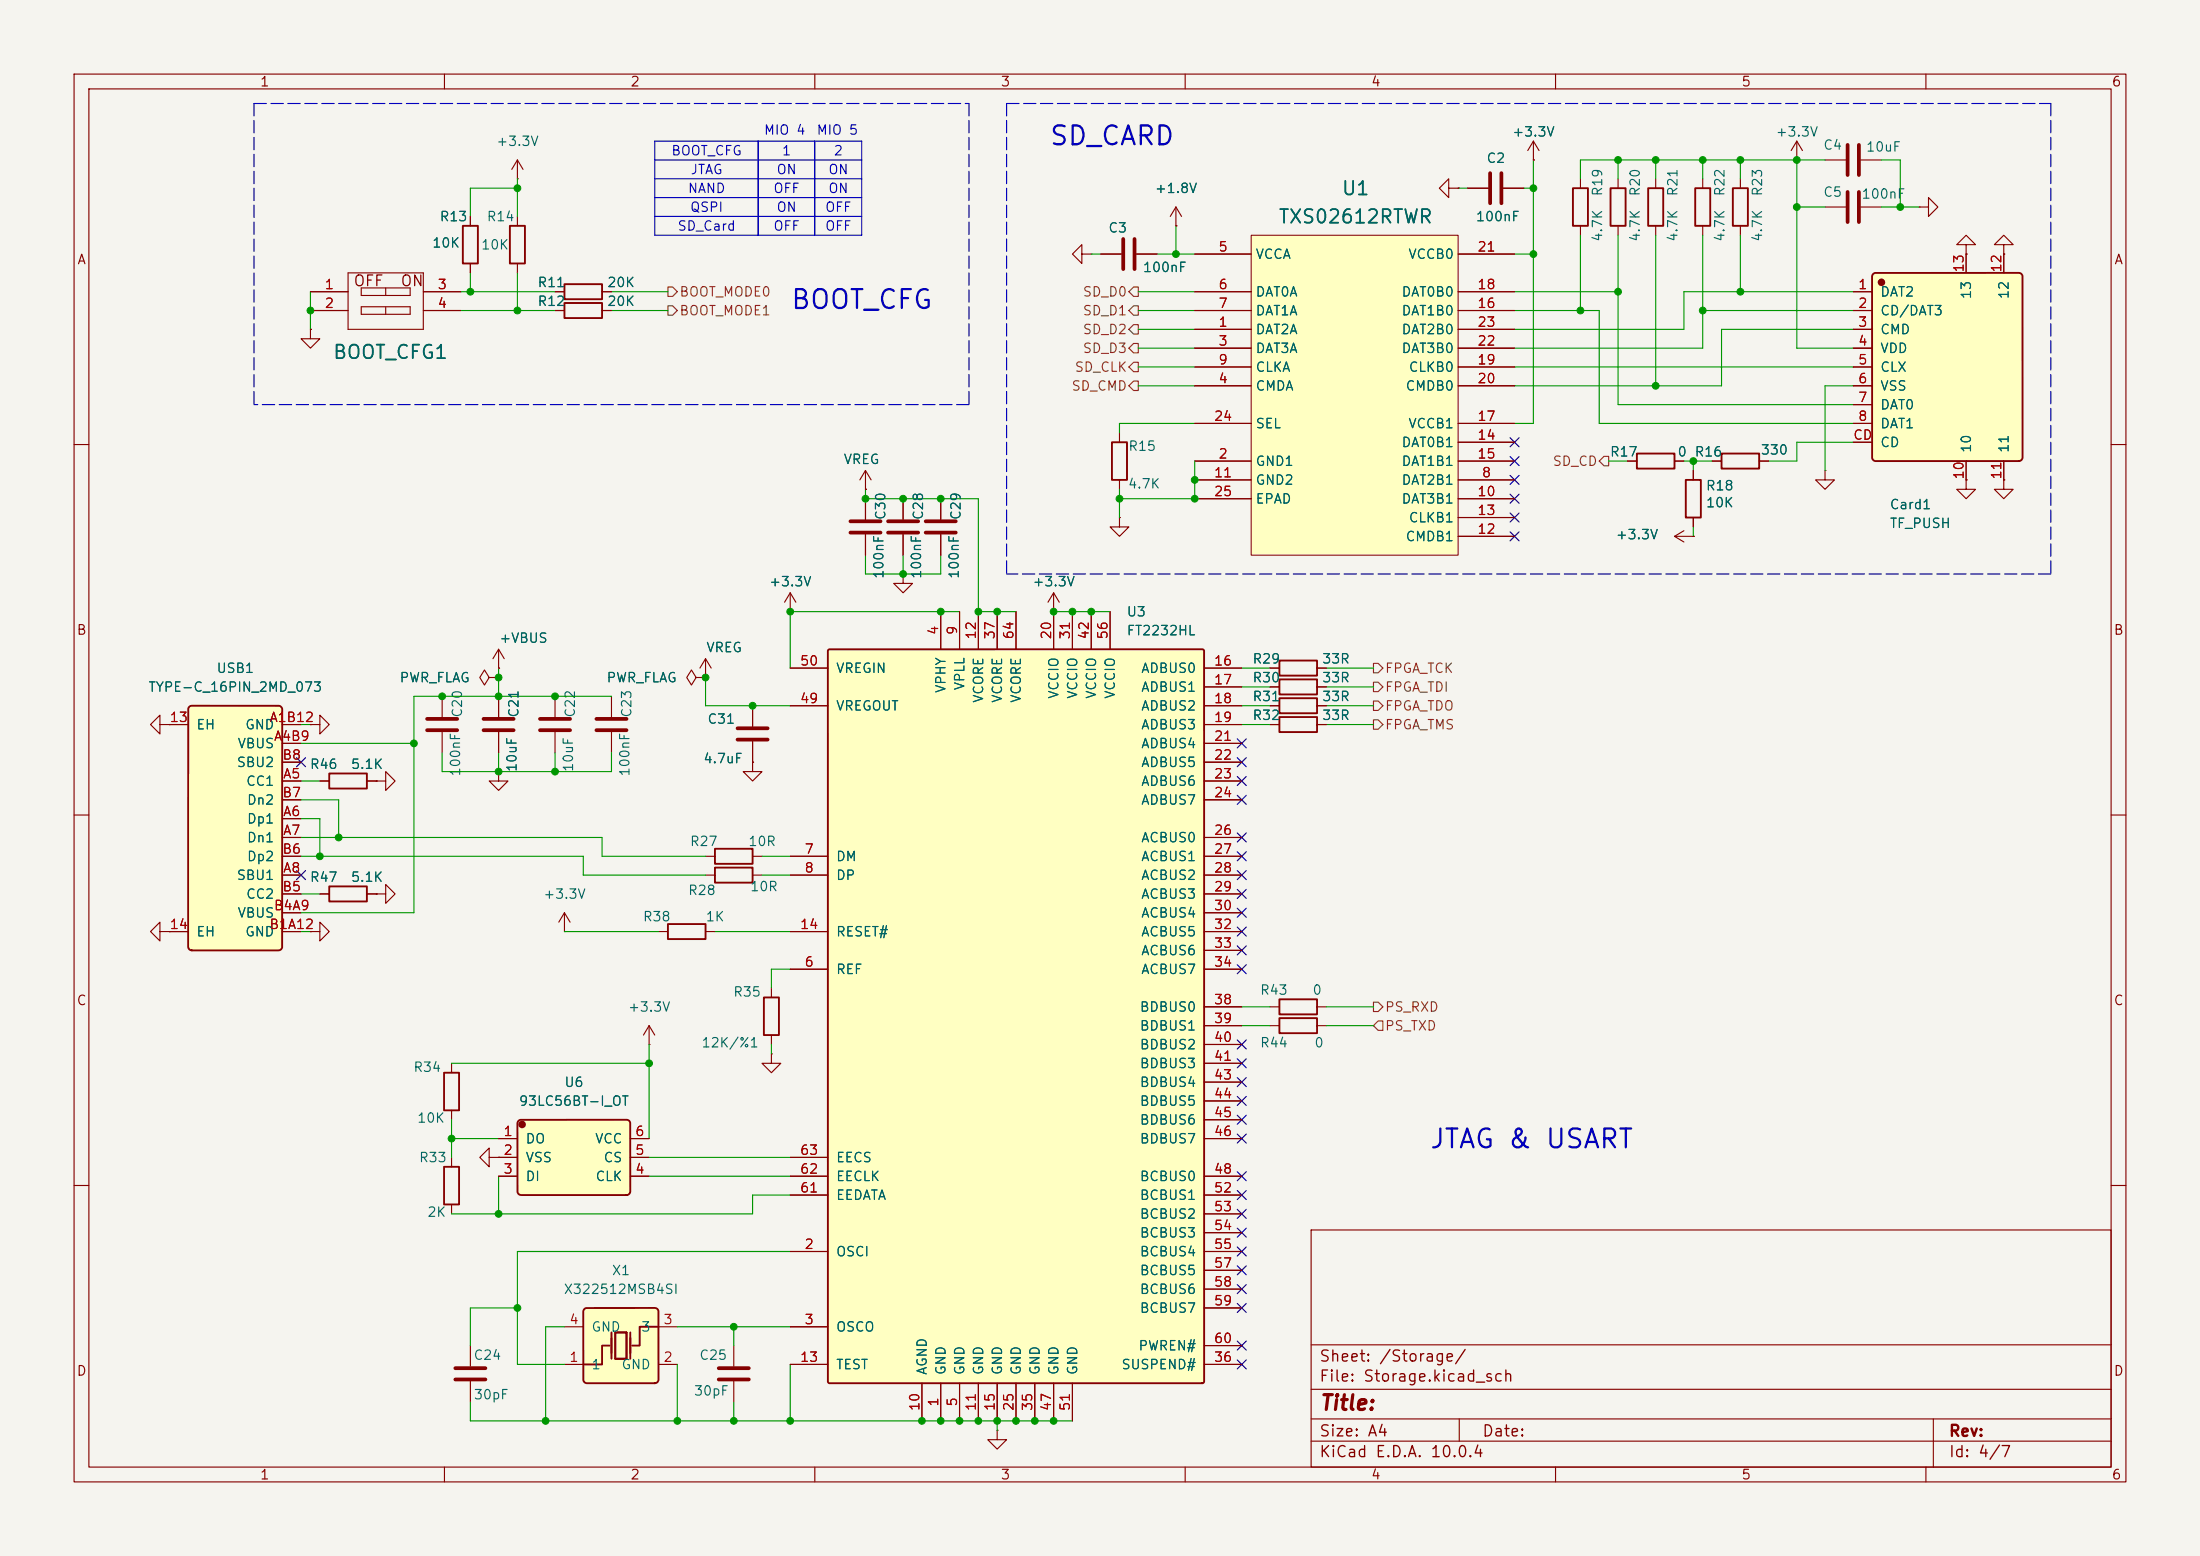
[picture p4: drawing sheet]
<svg xmlns="http://www.w3.org/2000/svg" width="297mm" height="210mm" viewBox="0 0 297 210" stroke-linecap="round" stroke-linejoin="round" font-family="sans-serif">
<path d="M0 0h297v210h-297z" fill="#f5f4ef" stroke="#f5f4ef" stroke-width=".14"/>
<g fill="none" stroke="#840000" stroke-width=".15">
<path d="M10 10h277v190h-277zM12 12h273v186h-273zM60 10v2M110 10v2M160 10v2M210 10v2M260 10v2M69.8 29.2v1.3M69.8 35.6v1.2M74.9 39.4h1.3M81.3 39.4h1.2M246.4 27.9h2.8"/>
<path d="M251.2 27.9h2.8M259.1 27.9h1.2v-1.2l1.3 1.2-1.3 1.3v-1.3M259.1 27.9h.1M74.9 41.9h1.3M81.3 41.9h1.2M10 60h2M116.8 66h.1M116.8 63.5v2.5M116.8 67.3v2.8M116.8 72.1v2.8M116.8 63.5l.8 1.3M116.8 63.5l-.7 1.3"/>
<path d="M121.9 77.5v1.2h1.3l-1.3 1.3-1.3-1.3h1.3M121.9 77.5h.1M121.9 67.3v2.8M121.9 72.1v2.8M127 67.3v2.8M127 72.1v2.8M151.1 69.9v1.2h1.3l-1.3 1.3-1.2-1.3h1.2M151.1 69.9h.1M285 60h2M41.9 97.8h1.3v-1.3l1.2 1.3-1.2 1.3v-1.3M41.9 97.8h.1M67.3 90.2h.1"/>
<path d="M67.3 87.6l.8 1.3M67.3 87.6l-.8 1.3M67.3 87.6v2.6M82.5 94v2.8M82.5 98.8v2.8M94 91.4l-.7-1-.6 1 .6 1.1 .7-1.1h1.2M95.2 91.4h.1M95.2 88.9l.8 1.3M95.2 88.9l-.7 1.3M95.2 88.9v2.5M106.7 82.6h.1M106.7 80l-.8 1.3"/>
<path d="M106.7 80l.7 1.3M106.7 80v2.6M142.2 82.6h.1M142.2 80l-.7 1.3M142.2 80l.8 1.3M142.2 80v2.6M10 110h2M43.2 105.4h1.2M49.5 105.4h1.3M50.8 105.4h1.3v-1.3l1.2 1.3-1.2 1.3v-1.3M50.8 105.4h.1M67.3 104.1v1.3h1.3l-1.3 1.3-1.3-1.3h1.3"/>
<path d="M67.3 104.1h.1M95.2 115.6h1.3M101.6 102.9v1.2h1.3l-1.3 1.3-1.3-1.3h1.3M101.6 102.9h.1M101.6 115.6h1.3M285 110h2M41.9 125.7h1.3v-1.2l1.2 1.2-1.2 1.3v-1.3M41.9 125.7h.1M43.2 120.7h1.2M49.5 120.7h1.3M50.8 120.7h1.3v-1.3l1.2 1.3-1.2 1.2v-1.2M50.8 120.7h.1"/>
<path d="M10 160h2M177 166h108v32h-108zM285 160h2M60 198v2M110 198v2M160 198v2M177 194.5h108M177 191.5h108M177 187.5h108M177 181.5h108M197 191.5v3M210 198v2"/>
<path d="M260 198v2M261 191.5v6.5"/>
</g>
<path d="M68.8 30.5h2.1v5.1h-2.1zM76.2 38.4h5.1v2h-5.1zM76.2 40.9h5.1v2h-5.1zM44.4 119.6h5.1v2.1h-5.1zM44.4 104.4h5.1v2h-5.1zM96.5 114.6h5.1v2h-5.1z" fill="none" stroke="#840000" stroke-width=".25"/>
<path d="M249.4 25.9v4.1M251 25.9v4.1M114.8 70.4h4.1M114.8 71.9h4.1M119.9 70.4h4.1M119.9 71.9h4.1M125 70.4h4M125 71.9h4M80.5 97h4.1M80.5 98.6h4.1" fill="none" stroke="#840000" stroke-width=".51"/>
<path d="M111.8 87.7l.2-.1h50.3l.2 .2 .1 98.6-.2 .3h-50.4l-.2-.2v-98.6z" fill="#ffffc2"/>
<path d="M111.8 87.7l.2-.1h50.3l.2 .2 .1 98.6-.2 .3h-50.4l-.2-.2v-98.6zM172.7 96.8h5.1v2h-5.1zM172.7 91.7h5.1v2h-5.1zM172.7 94.2h5.1v2.1h-5.1zM172.7 89.2h5.1v2h-5.1zM59.9 144.8h2.1v5.1h-2.1z" fill="none" stroke="#840000" stroke-width=".25"/>
<g fill="none" stroke="#840000" stroke-width=".15">
<path d="M195.6 25.4v-1.3l-1.3 1.3 1.3 1.3v-1.3h1.2M196.8 25.4h.1M246.4 21.6h2.8M251.2 21.6h2.8M265.4 33h1.3l-1.3-1.2-1.2 1.2h1.2v1.3M265.4 34.3h.1M270.5 33h1.3l-1.3-1.2-1.3 1.2h1.3v1.3M270.5 34.3h.1M265.4 64.8v1.2h1.3l-1.3 1.3-1.2-1.3h1.2M265.4 64.8h.1M270.5 64.8v1.2h1.3l-1.3 1.3-1.3-1.3h1.3M270.5 64.8h.1"/>
<path d="M21.6 97.8v-1.3l-1.3 1.3 1.3 1.3v-1.3h1.3M22.9 97.8h.1M59.7 94v2.8M59.7 98.8v2.8M66 91.4l-.6-1-.6 1 .6 1.1 .6-1.1h1.3M67.3 91.4h.1M106.7 90.2h5.1M106.7 95.3h5.1M127 82.6v5M129.5 82.6v5M132.1 82.6v5M134.6 82.6v5"/>
<path d="M137.2 82.6v5M142.2 82.6v5M144.8 82.6v5M147.3 82.6v5M149.9 82.6v5M162.6 90.2h5M162.6 92.7h5M162.6 95.3h5M162.6 97.8h5M171.4 90.2h1.3M171.4 92.7h1.3M171.4 95.3h1.3"/>
<path d="M171.4 97.8h1.3M177.8 90.2h1.3M177.8 92.7h1.3M177.8 95.3h1.3M177.8 97.8h1.3M106.7 115.6h5.1M106.7 118.1h5.1M162.6 100.3h5M162.6 102.9h5M162.6 105.4h5M162.6 108h5M162.6 113h5"/>
<path d="M162.6 115.6h5M162.6 118.1h5M76.2 125.7h.1M76.2 123.2l-.8 1.3M76.2 123.2l.8 1.3M76.2 123.2v2.5M106.7 125.7h5.1M106.7 130.8h5.1M162.6 120.7h5M162.6 123.2h5M162.6 125.7h5M162.6 128.3h5"/>
<path d="M162.6 130.8h5M162.6 135.9h5M162.6 138.4h5M61 143.5v1.3M61 149.9v1.2M106.7 158.8h5.1M106.7 156.2h5.1M162.6 141h5M162.6 143.5h5M162.6 146.1h5M162.6 148.6h5M162.6 151.1h5"/>
<path d="M162.6 153.7h5M162.6 158.8h5M106.7 179.1h5.1M106.7 161.3h5.1M106.7 168.9h5.1M162.6 161.3h5M162.6 163.8h5M162.6 166.4h5M162.6 168.9h5M162.6 171.5h5M162.6 174h5M162.6 176.5h5"/>
<path d="M99.1 181.6v2.8M99.1 186.4v2.8M106.7 184.2h5.1M124.5 186.7v5.1M127 186.7v5.1M129.5 186.7v5.1M132.1 186.7v5.1M134.6 193v1.3h1.3l-1.3 1.3-1.3-1.3h1.3M134.6 193h.1M134.6 186.7v5.1M137.2 186.7v5.1M139.7 186.7v5.1"/>
<path d="M142.2 186.7v5.1M144.8 186.7v5.1M162.6 184.2h5M162.6 181.6h5"/>
</g>
<path d="M249.4 19.6v4M251 19.6v4M57.7 97h4M57.7 98.6h4M97 186.2h4.1M97 184.7h4.1" fill="none" stroke="#840000" stroke-width=".51"/>
<path d="M25.5 95.4l.4-.1h11.8l.3 .1 .1 .4v32.2l-.2 .2-.3 .1h-11.7a.51 .51 0 0 1-.5-.5v-32.1z" fill="#ffffc2"/>
<path d="M25.5 95.4l.4-.1h11.8l.3 .1 .1 .4v32.2l-.2 .2-.3 .1h-11.7a.51 .51 0 0 1-.5-.5v-32.1zM59.9 157.5h2.1v5.1h-2.1z" fill="none" stroke="#840000" stroke-width=".25"/>
<g fill="none" stroke="#840000" stroke-width=".15">
<path d="M22.9 97.8h2.5M38.1 97.8h2.5M38.1 100.3h2.5M38.1 105.4h2.5M38.1 110.5h2.5M38.1 113h2.5M38.1 118.1h2.5M38.1 115.6h2.5M38.1 108h2.5M38.1 102.9h2.5M21.6 125.7v-1.2l-1.3 1.2 1.3 1.3v-1.3h1.3M22.9 125.7h.1"/>
<path d="M22.9 125.7h2.5M38.1 125.7h2.5M38.1 123.2h2.5M38.1 120.7h2.5M61 156.2v1.3M66 156.2v-1.3l-1.2 1.3 1.2 1.3v-1.3h1.3M67.3 156.2h.1M61 162.6v1.2M63.5 181.6v2.8M63.5 186.4v2.8"/>
</g>
<path d="M61.5 186.2h4M61.5 184.7h4" fill="none" stroke="#840000" stroke-width=".51"/>
<path d="M78.9 176.7l.2-.2h9.3l.4 .2 .1 .2v9.3a.51 .51 0 0 1-.5 .5h-9.2l-.3-.2-.2-.2v-9.3z" fill="#ffffc2"/>
<path d="M78.9 176.7l.2-.2h9.3l.4 .2 .1 .2v9.3a.51 .51 0 0 1-.5 .5h-9.2l-.3-.2-.2-.2v-9.3zM82.5 179.8v3.6M83.1 179.8h1.5v3.6h-1.5zM85.1 179.8v3.6M88.9 179.1h-2.5v2.5h-1.1M82.3 181.6h-1v2.6h-2.6" fill="none" stroke="#840000" stroke-width=".25"/>
<path d="M207 19.1l-.8 1.2M207 19.1l.8 1.2M207 19.1v2.5M207 21.6h.1M67.3 94v2.8M67.3 98.8v2.8M74.9 94v2.8M74.9 98.8v2.8M76.2 179.1h2.5M88.9 179.1h2.5M76.2 184.2h2.5M88.9 184.2h2.5" fill="none" stroke="#840000" stroke-width=".15"/>
<path d="M65.3 97h4M65.3 98.6h4M72.9 97h4.1M72.9 98.6h4.1" fill="none" stroke="#840000" stroke-width=".51"/>
<path d="M70 151.3l.3-.2h14.3l.3 .1 .2 .3v9.3a.51 .51 0 0 1-.5 .5h-14.2l-.3-.1-.2-.3-.1-9.3z" fill="#ffffc2"/>
<circle cx="70.5" cy="151.8" r=".38" fill="#840000" stroke="#840000" stroke-width=".25"/>
<g fill="none" stroke="#840000" stroke-width=".25">
<path d="M62.5 30.5h2v5.1h-2zM212.3 25.4h2.1v5.1h-2.1zM217.4 25.4h2.1v5.1h-2.1zM222.5 25.4h2v5.1h-2zM228.9 25.4h2v5.1h-2zM233.9 25.4h2.1v5.1h-2.1zM150.1 59.7h2v5.1h-2zM221 61.2h5.1v2h-5.1zM232.4 61.2h5.1v2h-5.1zM96.5 117.1h5.1v2h-5.1zM90.2 124.7h5v2h-5zM103.1 134.6h2.1v5.1h-2.1z"/>
<path d="M70 151.3l.3-.2h14.3l.3 .1 .2 .3v9.3a.51 .51 0 0 1-.5 .5h-14.2l-.3-.1-.2-.3-.1-9.3z"/>
</g>
<g fill="none" stroke="#840000" stroke-width=".15">
<path d="M41.9 39.4h5.1M47 36.8h10.1v7.7h-10.1zM48.8 38.9h6.6v1h-6.6zM52.1 38.9v1M57.1 39.4h5.1M63.5 29.2v1.3M63.5 35.6v1.2M69.8 24.1h.1M69.8 21.6l-.7 1.3M69.8 21.6l.8 1.3M69.8 21.6v2.5M198.1 25.4h2.8"/>
<path d="M202.9 25.4h2.8M213.4 24.1v1.3M213.4 30.5v1.3M218.4 24.1v1.3M218.4 30.5v1.3M223.5 24.1v1.3M223.5 30.5v1.3M229.9 24.1v1.3M229.9 30.5v1.3M234.9 24.1v1.3M234.9 30.5v1.3M41.9 44.5v1.2h1.3l-1.3 1.3-1.3-1.3h1.3"/>
<path d="M41.9 44.5h.1M41.9 41.9h5.1M48.8 41.4h6.6v1h-6.6zM52.1 41.4v1M57.1 41.9h5.1M151.1 58.4v1.3M151.1 64.8v1.2M219.7 62.2h1.3M226.1 62.2h1.2M231.1 62.2h1.3M237.5 62.2h1.3M101.6 95.3v2.7"/>
<path d="M95.2 118.1h1.3M101.6 100.1v2.8M101.6 118.1h1.3M87.6 138.4l-.7 1.3M87.6 138.4l.8 1.3M87.6 138.4v2.6M88.9 125.7h1.3M95.2 125.7h1.3M104.1 133.4v1.2M104.1 139.7v1.3M67.3 153.7h2.5M67.3 156.2h2.5"/>
<path d="M67.3 158.8h2.5M85.1 153.7h2.5M85.1 156.2h2.5M85.1 158.8h2.5M87.6 141h.1M104.1 142.2v1.3h1.3l-1.3 1.3-1.2-1.3h1.2M104.1 142.2h.1"/>
</g>
<path d="M201.2 23.4v4M202.7 23.4v4M99.6 98.3h4M99.6 99.8h4" fill="none" stroke="#840000" stroke-width=".51"/>
<path d="M168.9 31.8h27.9v43.1h-27.9z" fill="#ffffc2"/>
<path d="M168.9 31.8h27.9v43.1h-27.9z" fill="none" stroke="#800000" stroke-width=".14"/>
<g fill="none" stroke="#840000" stroke-width=".15">
<path d="M242.6 19.1l-.8 1.2M242.6 19.1l.7 1.2M242.6 19.1v2.5M146 34.3v-1.3l-1.2 1.3 1.2 1.3v-1.3h1.3M147.3 34.3h.1M148.6 34.3h2.8M153.4 34.3h2.8M158.7 30.5h.1M158.7 27.9l-.7 1.3M158.7 27.9l.8 1.3M158.7 27.9v2.6M161.3 34.3h7.6"/>
<path d="M161.3 39.4h7.6M196.8 34.3h7.7M196.8 39.4h7.7M242.6 21.6h.1M161.3 44.5h7.6M161.3 47h7.6M161.3 52.1h7.6M161.3 41.9h7.6M161.3 49.5h7.6M161.3 57.2h7.6M196.8 44.5h7.7M196.8 47h7.7"/>
<path d="M196.8 52.1h7.7M196.8 41.9h7.7M196.8 49.5h7.7M196.8 59.7h7.7M196.8 57.2h7.7M161.3 62.2h7.6M161.3 64.8h7.6M161.3 67.3h7.6M196.8 62.2h7.7M196.8 64.8h7.7M196.8 67.3h7.7M196.8 72.4h7.7"/>
<path d="M196.8 69.9h7.7M226.1 72.4h2.5M226.1 72.4l1.2 .8M227.3 71.6l-1.2 .8M228.6 72.4h.1M228.6 63.5v1.3M228.6 69.9v1.2M246.4 63.5v1.3h1.2l-1.2 1.2-1.3-1.2h1.3M246.4 63.5h.1M171.4 138.4h1.3M171.4 135.9h1.3M177.8 138.4h1.3"/>
<path d="M177.8 135.9h1.3"/>
</g>
<path d="M227.6 64.8h2v5.1h-2zM172.7 137.4h5.1v2h-5.1zM172.7 134.9h5.1v2h-5.1z" fill="none" stroke="#840000" stroke-width=".25"/>
<path d="M151.6 32.3v4M153.2 32.3v4" fill="none" stroke="#840000" stroke-width=".51"/>
<path d="M252.9 37l.2-.2h19.4l.5 .3v.1v24.5a.51 .51 0 0 1-.5 .5h-19.3l-.4-.2-.1-.2v-24.5z" fill="#ffffc2"/>
<circle cx="254" cy="38.1" r=".38" fill="#840000" stroke="#840000" stroke-width=".25"/>
<path d="M252.9 37l.2-.2h19.4l.5 .3v.1v24.5a.51 .51 0 0 1-.5 .5h-19.3l-.4-.2-.1-.2v-24.5z" fill="none" stroke="#840000" stroke-width=".25"/>
<g fill="none" stroke="#840000" stroke-width=".15">
<path d="M41.9 39.4h5.1M57.1 39.4h5.1M63.5 29.2v1.3M63.5 35.6v1.2M74.9 39.4h1.3M81.3 39.4h1.2M148.6 34.3h2.8M153.4 34.3h2.8M158.7 30.5h.1M161.3 39.4h7.6M161.3 34.3h7.6M196.8 25.4h.1"/>
<path d="M196.8 39.4h7.7M196.8 34.3h7.7M198.1 25.4h2.8M202.9 25.4h2.8M207 21.6h.1M250.2 39.4h2.5M265.4 34.3h.1M265.4 34.3v2.5M270.5 34.3h.1M270.5 34.3v2.5M41.9 44.5h.1M41.9 41.9h5.1"/>
<path d="M57.1 41.9h5.1M74.9 41.9h1.3M81.3 41.9h1.2M161.3 41.9h7.6M161.3 44.5h7.6M161.3 47h7.6M161.3 49.5h7.6M161.3 52.1h7.6M161.3 57.2h7.6M196.8 41.9h7.7M196.8 44.5h7.7M196.8 47h7.7"/>
<path d="M196.8 49.5h7.7M196.8 52.1h7.7M196.8 57.2h7.7M196.8 59.7h7.7M250.2 41.9h2.5M250.2 44.5h2.5M250.2 47h2.5M250.2 49.5h2.5M250.2 52.1h2.5M250.2 54.6h2.5M250.2 57.2h2.5M250.2 59.7h2.5"/>
<path d="M116.8 66h.1M116.8 67.3v2.8M116.8 72.1v2.8M121.9 77.5h.1M121.9 67.3v2.8M121.9 72.1v2.8M127 67.3v2.8M127 72.1v2.8M161.3 62.2h7.6M161.3 64.8h7.6M161.3 67.3h7.6M196.8 62.2h7.7"/>
<path d="M196.8 64.8h7.7M196.8 67.3h7.7M196.8 72.4h7.7M196.8 69.9h7.7M219.7 62.2h1.3M226.1 62.2h1.2M228.6 72.4h.1M228.6 63.5v1.3M228.6 69.9v1.2M231.1 62.2h1.3M237.5 62.2h1.3M265.4 64.8h.1"/>
<path d="M265.4 62.2v2.6M270.5 64.8h.1M270.5 62.2v2.6M22.9 97.8h.1M22.9 97.8h2.5M38.1 97.8h2.5M41.9 97.8h.1M67.3 90.2h.1M67.3 91.4h.1M67.3 94v2.8M67.3 98.8v2.8M95.2 91.4h.1"/>
<path d="M101.6 95.3v2.7M106.7 82.6h.1M106.7 90.2h5.1M106.7 95.3h5.1M127 82.6v5M129.5 82.6v5M132.1 82.6v5M134.6 82.6v5M137.2 82.6v5M142.2 82.6h.1M142.2 82.6v5M144.8 82.6v5"/>
<path d="M147.3 82.6v5M149.9 82.6v5M162.6 90.2h5M162.6 92.7h5M162.6 95.3h5M162.6 97.8h5M171.4 90.2h1.3M171.4 92.7h1.3M171.4 95.3h1.3M171.4 97.8h1.3M177.8 90.2h1.3M177.8 92.7h1.3"/>
<path d="M177.8 95.3h1.3M177.8 97.8h1.3M38.1 100.3h2.5M38.1 102.9h2.5M38.1 105.4h2.5M38.1 108h2.5M38.1 113h2.5M38.1 115.6h2.5M38.1 118.1h2.5M38.1 110.5h2.5M43.2 105.4h1.2M49.5 105.4h1.3"/>
<path d="M50.8 105.4h.1M67.3 104.1h.1M101.6 102.9h.1M101.6 100.1v2.8M106.7 115.6h5.1M106.7 118.1h5.1M162.6 100.3h5M162.6 102.9h5M162.6 105.4h5M162.6 108h5M162.6 113h5M162.6 115.6h5"/>
<path d="M162.6 118.1h5M22.9 125.7h.1M22.9 125.7h2.5M38.1 120.7h2.5M38.1 123.2h2.5M38.1 125.7h2.5M41.9 125.7h.1M43.2 120.7h1.2M49.5 120.7h1.3M50.8 120.7h.1M106.7 125.7h5.1M106.7 130.8h5.1"/>
<path d="M162.6 120.7h5M162.6 123.2h5M162.6 125.7h5M162.6 128.3h5M162.6 130.8h5M162.6 135.9h5M162.6 138.4h5M67.3 156.2h.1M67.3 153.7h2.5M67.3 158.8h2.5M67.3 156.2h2.5M85.1 153.7h2.5"/>
<path d="M85.1 158.8h2.5M85.1 156.2h2.5M106.7 158.8h5.1M106.7 156.2h5.1M162.6 141h5M162.6 143.5h5M162.6 146.1h5M162.6 148.6h5M162.6 151.1h5M162.6 153.7h5M162.6 158.8h5M106.7 179.1h5.1"/>
<path d="M106.7 161.3h5.1M106.7 168.9h5.1M162.6 161.3h5M162.6 163.8h5M162.6 166.4h5M162.6 168.9h5M162.6 171.5h5M162.6 174h5M162.6 176.5h5M106.7 184.2h5.1M124.5 186.7v5.1M127 186.7v5.1"/>
<path d="M129.5 186.7v5.1M132.1 186.7v5.1M134.6 186.7v5.1M137.2 186.7v5.1M139.7 186.7v5.1M142.2 186.7v5.1M144.8 186.7v5.1M162.6 184.2h5M162.6 181.6h5"/>
</g>
<g fill="none" stroke="#725600" stroke-width=".15">
<path d="M90.2 38.7h.6l.6 .7-.6 .6h-.6zM153 38.7h.7v1.3h-.7l-.6-.6zM90.2 41.3h.6l.6 .6-.6 .6h-.6zM153 51.4h.7v1.3h-.7l-.6-.6zM153 43.8h.7v1.3h-.7l-.6-.6zM153 41.3h.7v1.2h-.7l-.6-.6zM153 48.9h.7v1.3h-.7l-.6-.7zM153 46.4h.7v1.2h-.7l-.6-.6zM215.9 62.2l.6-.6h.7v1.3h-.7zM185.4 94.6h.7l.6 .7-.6 .6h-.7zM185.4 97.2h.7l.6 .6-.6 .6h-.7zM185.4 92.1h.7l.6 .6-.6 .6h-.7z"/>
<path d="M185.4 89.5h.7l.6 .7-.6 .6h-.7zM185.4 135.3h.7l.6 .6-.6 .6h-.7zM186.1 137.8h.6v1.3h-.6l-.7-.7z"/>
</g>
<path d="M88.4 19.1h27.9v12.7h-27.9zM102.4 19.1v12.7M110 19.1v12.7M88.4 21.6h27.9M88.4 24.1h27.9M88.4 26.7h27.9M88.4 29.2h27.9" fill="none" stroke="#0000c2" stroke-width=".15"/>
<path d="M34.3 14v40.6M34.3 14h96.5M130.8 14v40.6M135.9 14v63.5M135.9 14h141M276.9 14v63.5M130.8 54.6h-96.5M276.9 77.5h-141" fill="none" stroke="#0000c2" stroke-width=".15" stroke-dasharray="1.7 .6"/>
<g fill="none" stroke="#009600" stroke-width=".15">
<path d="M41.9 39.4v5.1M62.2 39.4h12.7M63.5 36.8v2.6M69.8 25.4h-6.3v3.8M69.8 24.1v5.1M69.8 36.8v5.1M82.5 39.4h7.7M147.3 34.3h1.3M153.7 39.4h7.6M156.2 34.3h5.1M158.7 30.5v3.8M196.8 25.4h1.3"/>
<path d="M204.5 34.3h2.5M204.5 39.4h13.9M205.7 25.4h1.3M207 21.6v35.6h-2.5M213.4 31.8v10.1M218.4 31.8v22.8h31.8M218.4 21.6v2.5M223.5 21.6v2.5M223.5 31.8v20.3M229.9 31.8v15.2h-25.4M229.9 21.6v2.5M234.9 21.6v2.5"/>
<path d="M234.9 31.8v7.6M242.6 21.6v25.4h7.6M242.6 27.9h3.8M246.4 21.6h-33v2.5M250.2 39.4h-22.9v5.1h-22.8M254 21.6h2.5v6.3M254 27.9h5.1M62.2 41.9h12.7M82.5 41.9h7.7M153.7 47h7.6M153.7 44.5h7.6M153.7 49.5h7.6"/>
<path d="M153.7 41.9h7.6M153.7 52.1h7.6M161.3 57.2h-10.2v1.2M204.5 41.9h11.4v15.3h34.3M204.5 49.5h45.7M229.9 41.9h20.3M250.2 44.5h-17.8v7.6h-27.9M250.2 52.1h-3.8v11.4M250.2 59.7h-7.6v2.5h-3.8M116.8 66v1.3h15.3v15.3h5.1M116.8 74.9v2.6h10.2v-2.6M121.9 74.9v2.6"/>
<path d="M151.1 66v3.9M161.3 62.2v5.1h-10.2M217.2 62.2h2.5M227.3 62.2h3.8M228.6 62.2v1.3M228.6 71.1v1.3M40.6 97.8h1.3M67.3 90.2v3.8M82.5 94h-26.6v29.2h-15.3M95.2 91.4v3.9h11.5M129.5 82.6h-22.8v7.6M142.2 82.6h7.7"/>
<path d="M167.6 97.8h3.8M167.6 95.3h3.8M167.6 90.2h3.8M167.6 92.7h3.8M179.1 97.8h6.3M179.1 95.3h6.3M179.1 90.2h6.3M179.1 92.7h6.3M40.6 113h40.7v2.6h13.9M40.6 115.6h38.1v2.5h16.5M40.6 108h5.1v5M40.6 100.3h15.3"/>
<path d="M40.6 105.4h2.6M40.6 110.5h2.6v5.1M59.7 101.6v2.5h22.8v-2.5M67.3 101.6v2.5M74.9 101.6v2.5M102.9 115.6h3.8M102.9 118.1h3.8M40.6 120.7h2.6M40.6 125.7h1.3M76.2 125.7h12.7M96.5 125.7h10.2M106.7 130.8h-2.6v2.6"/>
<path d="M167.6 138.4h3.8M167.6 135.9h3.8M179.1 138.4h6.3M179.1 135.9h6.3M61 153.7h6.3M61 151.1v5.1M61 143.5h26.6M67.3 158.8v5M87.6 141v12.7M87.6 156.2h19.1M87.6 158.8h19.1M104.1 141v1.2"/>
<path d="M69.8 176.5h-6.3v5.1M76.2 179.1h-2.5v12.7M91.4 179.1h15.3M99.1 179.1v2.5M106.7 168.9h-36.9v15.3h6.4M106.7 161.3h-5.1v2.5h-40.6M63.5 189.2v2.6h81.3M91.4 184.2v7.6M99.1 189.2v2.6M106.7 184.2v7.6M134.6 191.8v1.2"/>
</g>
<g fill="none" stroke="#000084" stroke-width=".15">
<path d="M203.9 59.1l1.2 1.2M205.1 59.1l-1.2 1.2M203.9 61.6l1.2 1.2M203.9 64.2l1.2 1.2M203.9 66.7l1.2 1.2M203.9 71.8l1.2 1.2M203.9 69.2l1.2 1.3M205.1 61.6l-1.2 1.2M205.1 64.2l-1.2 1.2M205.1 66.7l-1.2 1.2M205.1 71.8l-1.2 1.2M205.1 69.2l-1.2 1.3"/>
<path d="M167 99.7l1.2 1.2M168.2 99.7l-1.2 1.2M40 102.3l1.2 1.2M40 117.5l1.2 1.2M41.2 102.3l-1.2 1.2M41.2 117.5l-1.2 1.2M167 117.5l1.2 1.2M167 115l1.2 1.2M167 107.3l1.2 1.3M167 104.8l1.2 1.2M167 112.4l1.2 1.2M167 102.3l1.2 1.2"/>
<path d="M168.2 117.5l-1.2 1.2M168.2 115l-1.2 1.2M168.2 107.3l-1.2 1.3M168.2 104.8l-1.2 1.2M168.2 112.4l-1.2 1.2M168.2 102.3l-1.2 1.2M167 120l1.2 1.3M167 130.2l1.2 1.2M167 125.1l1.2 1.2M167 122.6l1.2 1.2M167 127.7l1.2 1.2M168.2 120l-1.2 1.3"/>
<path d="M168.2 130.2l-1.2 1.2M168.2 125.1l-1.2 1.2M168.2 122.6l-1.2 1.2M168.2 127.7l-1.2 1.2M167 150.5l1.2 1.2M167 145.4l1.2 1.3M167 148l1.2 1.2M167 140.4l1.2 1.2M167 142.9l1.2 1.2M167 158.1l1.2 1.3M167 153.1l1.2 1.2M168.2 150.5l-1.2 1.2"/>
<path d="M168.2 145.4l-1.2 1.3M168.2 148l-1.2 1.2M168.2 140.4l-1.2 1.2M168.2 142.9l-1.2 1.2M168.2 158.1l-1.2 1.3M168.2 153.1l-1.2 1.2M167 175.9l1.2 1.2M167 173.4l1.2 1.2M167 168.3l1.2 1.2M167 170.8l1.2 1.3M167 163.2l1.2 1.2M167 160.7l1.2 1.2"/>
<path d="M167 165.8l1.2 1.2M168.2 175.9l-1.2 1.2M168.2 173.4l-1.2 1.2M168.2 168.3l-1.2 1.2M168.2 170.8l-1.2 1.3M168.2 163.2l-1.2 1.2M168.2 160.7l-1.2 1.2M168.2 165.8l-1.2 1.2M167 183.5l1.2 1.3M167 181l1.2 1.2M168.2 183.5l-1.2 1.3M168.2 181l-1.2 1.2"/>
</g>
<g fill="#009600" stroke="#009600" stroke-width=".14">
<circle cx="106.7" cy="82.6" r=".46"/>
<circle cx="95.2" cy="91.4" r=".46"/>
<circle cx="67.3" cy="91.4" r=".46"/>
<circle cx="67.3" cy="94" r=".46"/>
<circle cx="74.9" cy="94" r=".46"/>
<circle cx="121.9" cy="67.3" r=".46"/>
<circle cx="116.8" cy="67.3" r=".46"/>
<circle cx="121.9" cy="77.5" r=".46"/>
<circle cx="127" cy="191.8" r=".46"/>
<circle cx="129.5" cy="191.8" r=".46"/>
<circle cx="124.5" cy="191.8" r=".46"/>
<circle cx="137.2" cy="191.8" r=".46"/>
<circle cx="139.7" cy="191.8" r=".46"/>
<circle cx="142.2" cy="191.8" r=".46"/>
<circle cx="134.6" cy="191.8" r=".46"/>
<circle cx="132.1" cy="191.8" r=".46"/>
<circle cx="91.4" cy="191.8" r=".46"/>
<circle cx="106.7" cy="191.8" r=".46"/>
<circle cx="99.1" cy="191.8" r=".46"/>
<circle cx="99.1" cy="179.1" r=".46"/>
<circle cx="43.2" cy="115.6" r=".46"/>
<circle cx="55.9" cy="100.3" r=".46"/>
<circle cx="59.7" cy="94" r=".46"/>
<circle cx="45.7" cy="113" r=".46"/>
<circle cx="67.3" cy="104.1" r=".46"/>
<circle cx="134.6" cy="82.6" r=".46"/>
<circle cx="144.8" cy="82.6" r=".46"/>
<circle cx="132.1" cy="82.6" r=".46"/>
<circle cx="142.2" cy="82.6" r=".46"/>
<circle cx="127" cy="82.6" r=".46"/>
<circle cx="161.3" cy="64.8" r=".46"/>
<circle cx="151.1" cy="67.3" r=".46"/>
<circle cx="127" cy="67.3" r=".46"/>
<circle cx="69.8" cy="25.4" r=".46"/>
<circle cx="63.5" cy="39.4" r=".46"/>
<circle cx="41.9" cy="41.9" r=".46"/>
<circle cx="69.8" cy="41.9" r=".46"/>
<circle cx="74.9" cy="104.1" r=".46"/>
<circle cx="101.6" cy="95.3" r=".46"/>
<circle cx="69.8" cy="176.5" r=".46"/>
<circle cx="67.3" cy="163.8" r=".46"/>
<circle cx="73.7" cy="191.8" r=".46"/>
<circle cx="61" cy="153.7" r=".46"/>
<circle cx="87.6" cy="143.5" r=".46"/>
<circle cx="147.3" cy="82.6" r=".46"/>
<circle cx="161.3" cy="67.3" r=".46"/>
<circle cx="223.5" cy="52.1" r=".46"/>
<circle cx="207" cy="25.4" r=".46"/>
<circle cx="207" cy="34.3" r=".46"/>
<circle cx="213.4" cy="41.9" r=".46"/>
<circle cx="218.4" cy="39.4" r=".46"/>
<circle cx="228.6" cy="62.2" r=".46"/>
<circle cx="229.9" cy="41.9" r=".46"/>
<circle cx="234.9" cy="39.4" r=".46"/>
<circle cx="256.5" cy="27.9" r=".46"/>
<circle cx="218.4" cy="21.6" r=".46"/>
<circle cx="234.9" cy="21.6" r=".46"/>
<circle cx="242.6" cy="21.6" r=".46"/>
<circle cx="158.7" cy="34.3" r=".46"/>
<circle cx="229.9" cy="21.6" r=".46"/>
<circle cx="223.5" cy="21.6" r=".46"/>
<circle cx="242.6" cy="27.9" r=".46"/>
</g>
<g font-size="2.5" fill="#0000c2">
<text x="141.5" y="20.2">SD_CARD</text>
<text x="106.6" y="42.3">BOOT_CFG</text>
<text x="192.9" y="155.6">JTAG &amp; USART</text>
</g>
<text font-size="2" fill="#840000" x="178" y="190.8">Title:</text>
<g font-size="1.8" fill="#006464">
<text x="181" y="26.8">U1</text>
<text x="172.5" y="30.6">TXS02612RTWR</text>
<text x="44.8" y="48.9">BOOT_CFG1</text>
</g>
<g font-size="1.5" fill="#840000">
<text x="178" y="184.2">Sheet: /Storage/</text>
<text x="178" y="186.9">File: Storage.kicad_sch</text>
<text x="178" y="197.1">KiCad E.D.A. 10.0.4</text>
<text x="178" y="194.3">Size: A4</text>
<text x="200" y="194.3">Date:</text>
<text x="263" y="194.3">Rev:</text>
<text x="263" y="197.1">Id: 4/7</text>
</g>
<g font-size="1.4" fill="#840000">
<text x="47.6" y="39">OFF</text>
<text x="54" y="39">ON</text>
</g>
<g font-size="1.3" fill="#840000">
<text x="35" y="12">1</text>
<text x="85" y="12">2</text>
<text x="135" y="12">3</text>
<text x="185" y="12">4</text>
<text x="235" y="12">5</text>
<text x="285" y="12">6</text>
<text x="10.3" y="36">A</text>
<text x="285.3" y="36">A</text>
<text x="10.3" y="86">B</text>
<text x="285.3" y="86">B</text>
<text x="10.3" y="136">C</text>
<text x="285.3" y="136">C</text>
<text x="10.3" y="186">D</text>
<text x="285.3" y="186">D</text>
<text x="35" y="200">1</text>
<text x="85" y="200">2</text>
<text x="135" y="200">3</text>
<text x="185" y="200">4</text>
<text x="235" y="200">5</text>
<text x="285" y="200">6</text>
</g>
<g font-size="1.3" fill="#006464">
<text x="66.9" y="20">+3.3V</text>
<text x="200.6" y="22.3">C2</text>
<text x="204.1" y="18.8">+3.3V</text>
<text x="239.6" y="18.8">+3.3V</text>
<text x="246.1" y="20.5">C4</text>
<text x="251.8" y="20.8">10uF</text>
<text x="155.8" y="26.4">+1.8V</text>
<text x="216.6" y="26.6" transform="rotate(-90 216.6 26.6)">R19</text>
<text x="221.7" y="26.6" transform="rotate(-90 221.7 26.6)">R20</text>
<text x="226.8" y="26.6" transform="rotate(-90 226.8 26.6)">R21</text>
<text x="233.1" y="26.6" transform="rotate(-90 233.1 26.6)">R22</text>
<text x="238.2" y="26.6" transform="rotate(-90 238.2 26.6)">R23</text>
<text x="246.1" y="26.9">C5</text>
<text x="251.2" y="27.1">100nF</text>
<text x="58.3" y="33.7">10K</text>
<text x="59.3" y="30.2">R13</text>
<text x="64.9" y="34">10K</text>
<text x="65.6" y="30.2">R14</text>
<text x="149.5" y="31.7">C3</text>
<text x="169.4" y="35.3">VCCA</text>
<text x="190" y="35.3">VCCB0</text>
<text x="199.1" y="30.2">100nF</text>
<text x="216.6" y="32.7" transform="rotate(-90 216.6 32.7)">4.7K</text>
<text x="221.7" y="32.7" transform="rotate(-90 221.7 32.7)">4.7K</text>
<text x="226.8" y="32.7" transform="rotate(-90 226.8 32.7)">4.7K</text>
<text x="233.1" y="32.7" transform="rotate(-90 233.1 32.7)">4.7K</text>
<text x="238.2" y="32.7" transform="rotate(-90 238.2 32.7)">4.7K</text>
<text x="72.5" y="41.6">R12</text>
<text x="72.5" y="39.1">R11</text>
<text x="81.9" y="41.6">20K</text>
<text x="81.9" y="39.1">20K</text>
<text x="154.2" y="37">100nF</text>
<text x="169.4" y="40.3">DAT0A</text>
<text x="189.1" y="40.3">DAT0B0</text>
<text x="253.7" y="40.3">DAT2</text>
<text x="266.4" y="40.5" transform="rotate(-90 266.4 40.5)">13</text>
<text x="271.5" y="40.5" transform="rotate(-90 271.5 40.5)">12</text>
<text x="169.4" y="45.4">DAT2A</text>
<text x="169.4" y="48">DAT3A</text>
<text x="169.4" y="42.9">DAT1A</text>
<text x="189.1" y="42.9">DAT1B0</text>
<text x="189.1" y="48">DAT3B0</text>
<text x="189.1" y="45.4">DAT2B0</text>
<text x="253.7" y="42.9">CD/DAT3</text>
<text x="253.7" y="45.4">CMD</text>
<text x="253.7" y="48">VDD</text>
<text x="169.4" y="53">CMDA</text>
<text x="169.4" y="50.5">CLKA</text>
<text x="189.7" y="53">CMDB0</text>
<text x="190.1" y="50.5">CLKB0</text>
<text x="253.7" y="50.5">CLX</text>
<text x="253.7" y="53">VSS</text>
<text x="169.4" y="58.1">SEL</text>
<text x="190" y="58.1">VCCB1</text>
<text x="253.7" y="55.6">DAT0</text>
<text x="253.7" y="58.1">DAT1</text>
<text x="113.8" y="62.9">VREG</text>
<text x="152.2" y="61.2">R15</text>
<text x="169.4" y="63.2">GND1</text>
<text x="169.4" y="65.7">GND2</text>
<text x="189.1" y="65.7">DAT2B1</text>
<text x="189.1" y="60.7">DAT0B1</text>
<text x="189.1" y="63.2">DAT1B1</text>
<text x="217.3" y="61.9">R17</text>
<text x="226.4" y="61.9">0</text>
<text x="228.7" y="61.9">R16</text>
<text x="237.6" y="61.7">330</text>
<text x="253.7" y="60.7">CD</text>
<text x="266.4" y="61.2" transform="rotate(-90 266.4 61.2)">10</text>
<text x="271.5" y="61.2" transform="rotate(-90 271.5 61.2)">11</text>
<text x="119.8" y="70.3" transform="rotate(-90 119.8 70.3)">C30</text>
<text x="124.9" y="70.3" transform="rotate(-90 124.9 70.3)">C28</text>
<text x="130" y="70.3" transform="rotate(-90 130 70.3)">C29</text>
<text x="152.2" y="66.2">4.7K</text>
<text x="169.4" y="68.3">EPAD</text>
<text x="189.1" y="68.3">DAT3B1</text>
<text x="190.1" y="70.8">CLKB1</text>
<text x="230.2" y="66.5">R18</text>
<text x="230.2" y="68.8">10K</text>
<text x="255" y="69">Card1</text>
<text x="255" y="71.6">TF_PUSH</text>
<text x="189.7" y="73.4">CMDB1</text>
<text x="218" y="73.1">+3.3V</text>
<text x="103.7" y="79.5">+3.3V</text>
<text x="119.6" y="78.2" transform="rotate(-90 119.6 78.2)">100nF</text>
<text x="124.7" y="78.2" transform="rotate(-90 124.7 78.2)">100nF</text>
<text x="129.7" y="78.2" transform="rotate(-90 129.7 78.2)">100nF</text>
<text x="139.3" y="79.5">+3.3V</text>
<text x="152" y="83.5">U3</text>
<text x="67.3" y="87.1">+VBUS</text>
<text x="95.3" y="88.3">VREG</text>
<text x="152" y="86.1">FT2232HL</text>
<text x="169" y="89.9">R29</text>
<text x="178.4" y="89.9">33R</text>
<text x="19.9" y="93.7">TYPE-C_16PIN_2MD_073</text>
<text x="29.1" y="91.1">USB1</text>
<text x="53.9" y="92.4">PWR_FLAG</text>
<text x="81.8" y="92.4">PWR_FLAG</text>
<text x="112.8" y="91.1">VREGIN</text>
<text x="128" y="93.6" transform="rotate(-90 128 93.6)">VPHY</text>
<text x="130.5" y="93.3" transform="rotate(-90 130.5 93.3)">VPLL</text>
<text x="133.1" y="95" transform="rotate(-90 133.1 95)">VCORE</text>
<text x="135.6" y="95" transform="rotate(-90 135.6 95)">VCORE</text>
<text x="138.1" y="95" transform="rotate(-90 138.1 95)">VCORE</text>
<text x="143.2" y="94.4" transform="rotate(-90 143.2 94.4)">VCCIO</text>
<text x="145.8" y="94.4" transform="rotate(-90 145.8 94.4)">VCCIO</text>
<text x="148.3" y="94.4" transform="rotate(-90 148.3 94.4)">VCCIO</text>
<text x="150.8" y="94.4" transform="rotate(-90 150.8 94.4)">VCCIO</text>
<text x="154" y="91.1">ADBUS0</text>
<text x="154" y="93.7">ADBUS1</text>
<text x="169" y="92.4">R30</text>
<text x="169" y="95">R31</text>
<text x="178.4" y="92.4">33R</text>
<text x="178.4" y="95">33R</text>
<text x="26.4" y="98.8">EH</text>
<text x="32" y="101.3">VBUS</text>
<text x="33" y="98.8">GND</text>
<text x="62.7" y="96.9" transform="rotate(-90 62.7 96.9)">C20</text>
<text x="70.3" y="96.9" transform="rotate(-90 70.3 96.9)">C21</text>
<text x="77.9" y="96.9" transform="rotate(-90 77.9 96.9)">C22</text>
<text x="85.6" y="96.9" transform="rotate(-90 85.6 96.9)">C23</text>
<text x="95.4" y="98">C31</text>
<text x="112.8" y="96.2">VREGOUT</text>
<text x="154" y="96.2">ADBUS2</text>
<text x="154" y="98.8">ADBUS3</text>
<text x="154" y="101.3">ADBUS4</text>
<text x="169" y="97.5">R32</text>
<text x="178.4" y="97.5">33R</text>
<text x="31.9" y="103.8">SBU2</text>
<text x="33.1" y="106.4">CC1</text>
<text x="41.7" y="104.1">R46</text>
<text x="47.3" y="104.1">5.1K</text>
<text x="62.4" y="104.9" transform="rotate(-90 62.4 104.9)">100nF</text>
<text x="70.1" y="104.3" transform="rotate(-90 70.1 104.3)">10uF</text>
<text x="77.7" y="104.3" transform="rotate(-90 77.7 104.3)">10uF</text>
<text x="85.3" y="104.9" transform="rotate(-90 85.3 104.9)">100nF</text>
<text x="94.9" y="103.3">4.7uF</text>
<text x="154" y="103.8">ADBUS5</text>
<text x="154" y="106.4">ADBUS6</text>
<text x="33.3" y="111.5">Dp1</text>
<text x="33.3" y="108.9">Dn2</text>
<text x="154" y="108.9">ADBUS7</text>
<text x="31.9" y="119.1">SBU1</text>
<text x="33.3" y="114">Dn1</text>
<text x="33.3" y="116.5">Dp2</text>
<text x="41.7" y="119.3">R47</text>
<text x="47.3" y="119.3">5.1K</text>
<text x="93" y="114.5">R27</text>
<text x="100.9" y="114.5">10R</text>
<text x="112.8" y="116.5">DM</text>
<text x="112.8" y="119.1">DP</text>
<text x="154" y="114">ACBUS0</text>
<text x="154" y="116.5">ACBUS1</text>
<text x="154" y="119.1">ACBUS2</text>
<text x="32" y="124.2">VBUS</text>
<text x="33.1" y="121.6">CC2</text>
<text x="73.3" y="121.6">+3.3V</text>
<text x="86.7" y="124.7">R38</text>
<text x="92.8" y="121.1">R28</text>
<text x="95.2" y="124.7">1K</text>
<text x="101.2" y="120.6">10R</text>
<text x="154" y="121.6">ACBUS3</text>
<text x="154" y="124.2">ACBUS4</text>
<text x="26.4" y="126.7">EH</text>
<text x="33" y="126.7">GND</text>
<text x="112.8" y="131.8">REF</text>
<text x="112.8" y="126.7">RESET#</text>
<text x="154" y="126.7">ACBUS5</text>
<text x="154" y="129.2">ACBUS6</text>
<text x="154" y="131.8">ACBUS7</text>
<text x="84.7" y="136.9">+3.3V</text>
<text x="98.9" y="134.8">R35</text>
<text x="153.8" y="136.9">BDBUS0</text>
<text x="170" y="134.6">R43</text>
<text x="177.1" y="134.6">0</text>
<text x="94.6" y="141.7">12K/%1</text>
<text x="153.8" y="139.4">BDBUS1</text>
<text x="153.8" y="141.9">BDBUS2</text>
<text x="170" y="141.7">R44</text>
<text x="177.3" y="141.7">0</text>
<text x="55.7" y="145">R34</text>
<text x="70" y="149.6">93LC56BT-I_OT</text>
<text x="76.1" y="147">U6</text>
<text x="153.8" y="144.5">BDBUS3</text>
<text x="153.8" y="147">BDBUS4</text>
<text x="153.8" y="149.6">BDBUS5</text>
<text x="56.2" y="151.8">10K</text>
<text x="70.9" y="154.6">DO</text>
<text x="80.2" y="154.6">VCC</text>
<text x="153.8" y="152.1">BDBUS6</text>
<text x="153.8" y="154.6">BDBUS7</text>
<text x="56.5" y="157.2">R33</text>
<text x="70.9" y="157.2">VSS</text>
<text x="70.9" y="159.7">DI</text>
<text x="80.3" y="159.7">CLK</text>
<text x="81.4" y="157.2">CS</text>
<text x="112.8" y="159.7">EECLK</text>
<text x="112.8" y="157.2">EECS</text>
<text x="153.8" y="159.7">BCBUS0</text>
<text x="57.6" y="164.5">2K</text>
<text x="112.8" y="162.3">EEDATA</text>
<text x="153.8" y="162.3">BCBUS1</text>
<text x="153.8" y="164.8">BCBUS2</text>
<text x="153.8" y="167.3">BCBUS3</text>
<text x="82.5" y="172.4">X1</text>
<text x="112.8" y="169.9">OSCI</text>
<text x="153.8" y="169.9">BCBUS4</text>
<text x="153.8" y="172.4">BCBUS5</text>
<text x="76" y="175">X322512MSB4SI</text>
<text x="153.8" y="175">BCBUS6</text>
<text x="153.8" y="177.5">BCBUS7</text>
<text x="63.8" y="183.9">C24</text>
<text x="79.8" y="185.1">1</text>
<text x="79.8" y="180">GND</text>
<text x="83.8" y="185.1">GND</text>
<text x="86.5" y="180">3</text>
<text x="94.3" y="183.9">C25</text>
<text x="112.8" y="180">OSCO</text>
<text x="112.8" y="185.1">TEST</text>
<text x="125.4" y="185.7" transform="rotate(-90 125.4 185.7)">AGND</text>
<text x="128" y="185.7" transform="rotate(-90 128 185.7)">GND</text>
<text x="130.5" y="185.7" transform="rotate(-90 130.5 185.7)">GND</text>
<text x="133.1" y="185.7" transform="rotate(-90 133.1 185.7)">GND</text>
<text x="135.6" y="185.7" transform="rotate(-90 135.6 185.7)">GND</text>
<text x="138.1" y="185.7" transform="rotate(-90 138.1 185.7)">GND</text>
<text x="140.7" y="185.7" transform="rotate(-90 140.7 185.7)">GND</text>
<text x="143.2" y="185.7" transform="rotate(-90 143.2 185.7)">GND</text>
<text x="145.8" y="185.7" transform="rotate(-90 145.8 185.7)">GND</text>
<text x="151.3" y="185.1">SUSPEND#</text>
<text x="153.6" y="182.6">PWREN#</text>
<text x="63.9" y="189.2">30pF</text>
<text x="93.6" y="188.7">30pF</text>
</g>
<g font-size="1.3" fill="#0000c2">
<text x="90.5" y="21.3">BOOT_CFG</text>
<text x="93.1" y="23.8">JTAG</text>
<text x="103" y="18.5">MIO 4</text>
<text x="104.7" y="23.8">ON</text>
<text x="105.5" y="21.3">1</text>
<text x="110.1" y="18.5">MIO 5</text>
<text x="111.7" y="23.8">ON</text>
<text x="112.5" y="21.3">2</text>
<text x="92.8" y="26.4">NAND</text>
<text x="93.1" y="28.9">QSPI</text>
<text x="104.3" y="26.4">OFF</text>
<text x="104.7" y="28.9">ON</text>
<text x="111.3" y="28.9">OFF</text>
<text x="111.7" y="26.4">ON</text>
<text x="91.4" y="31.5">SD_Card</text>
<text x="104.3" y="31.5">OFF</text>
<text x="111.3" y="31.5">OFF</text>
</g>
<g font-size="1.3" fill="#a90000">
<text x="164.4" y="34.3">5</text>
<text x="199.3" y="34.3">21</text>
<text x="43.7" y="39.3">1</text>
<text x="43.7" y="41.9">2</text>
<text x="59" y="39.3">3</text>
<text x="59" y="41.9">4</text>
<text x="164.4" y="39.3">6</text>
<text x="164.4" y="41.9">7</text>
<text x="199.3" y="41.9">16</text>
<text x="199.3" y="39.3">18</text>
<text x="250.8" y="39.3">1</text>
<text x="250.8" y="41.9">2</text>
<text x="265.4" y="36.9" transform="rotate(-90 265.4 36.9)">13</text>
<text x="270.5" y="36.9" transform="rotate(-90 270.5 36.9)">12</text>
<text x="164.4" y="44.4">1</text>
<text x="164.4" y="47">3</text>
<text x="199.3" y="47">22</text>
<text x="199.3" y="44.4">23</text>
<text x="250.8" y="44.4">3</text>
<text x="250.8" y="47">4</text>
<text x="164.4" y="52">4</text>
<text x="164.4" y="49.5">9</text>
<text x="199.3" y="49.5">19</text>
<text x="199.3" y="52">20</text>
<text x="250.8" y="49.5">5</text>
<text x="250.8" y="52">6</text>
<text x="163.8" y="57.1">24</text>
<text x="199.3" y="59.7">14</text>
<text x="199.3" y="57.1">17</text>
<text x="250.1" y="59.7">CD</text>
<text x="250.8" y="54.6">7</text>
<text x="250.8" y="57.1">8</text>
<text x="163.8" y="64.7">11</text>
<text x="164.4" y="62.2">2</text>
<text x="199.3" y="62.2">15</text>
<text x="200" y="64.7">8</text>
<text x="265.4" y="64.8" transform="rotate(-90 265.4 64.8)">10</text>
<text x="270.5" y="64.8" transform="rotate(-90 270.5 64.8)">11</text>
<text x="163.8" y="67.3">25</text>
<text x="199.3" y="67.3">10</text>
<text x="199.3" y="69.8">13</text>
<text x="199.3" y="72.4">12</text>
<text x="127" y="85.8" transform="rotate(-90 127 85.8)">4</text>
<text x="129.5" y="85.8" transform="rotate(-90 129.5 85.8)">9</text>
<text x="132.1" y="86.4" transform="rotate(-90 132.1 86.4)">12</text>
<text x="134.6" y="86.4" transform="rotate(-90 134.6 86.4)">37</text>
<text x="137.1" y="86.4" transform="rotate(-90 137.1 86.4)">64</text>
<text x="142.2" y="86.4" transform="rotate(-90 142.2 86.4)">20</text>
<text x="144.8" y="86.4" transform="rotate(-90 144.8 86.4)">31</text>
<text x="147.3" y="86.4" transform="rotate(-90 147.3 86.4)">42</text>
<text x="149.8" y="86.4" transform="rotate(-90 149.8 86.4)">56</text>
<text x="107.9" y="95.2">49</text>
<text x="107.9" y="90.1">50</text>
<text x="163.8" y="90.1">16</text>
<text x="163.8" y="92.7">17</text>
<text x="163.8" y="95.2">18</text>
<text x="22.8" y="97.8">13</text>
<text x="36.3" y="97.8">A1B12</text>
<text x="36.9" y="100.3">A4B9</text>
<text x="163.8" y="97.8">19</text>
<text x="163.8" y="100.3">21</text>
<text x="38" y="107.9">B7</text>
<text x="38" y="102.8">B8</text>
<text x="38.1" y="105.4">A5</text>
<text x="163.8" y="102.8">22</text>
<text x="163.8" y="105.4">23</text>
<text x="163.8" y="107.9">24</text>
<text x="38.1" y="110.5">A6</text>
<text x="38.1" y="113">A7</text>
<text x="163.8" y="113">26</text>
<text x="38" y="115.5">B6</text>
<text x="38.1" y="118.1">A8</text>
<text x="108.5" y="115.5">7</text>
<text x="108.5" y="118.1">8</text>
<text x="163.8" y="115.5">27</text>
<text x="163.8" y="118.1">28</text>
<text x="22.8" y="125.7">14</text>
<text x="36.3" y="125.7">B1A12</text>
<text x="36.9" y="123.2">B4A9</text>
<text x="38" y="120.6">B5</text>
<text x="107.9" y="125.7">14</text>
<text x="163.8" y="120.6">29</text>
<text x="163.8" y="123.2">30</text>
<text x="163.8" y="125.7">32</text>
<text x="108.5" y="130.8">6</text>
<text x="163.8" y="128.2">33</text>
<text x="163.8" y="130.8">34</text>
<text x="163.8" y="135.9">38</text>
<text x="163.8" y="138.4">39</text>
<text x="163.8" y="140.9">40</text>
<text x="163.8" y="143.5">41</text>
<text x="163.8" y="146">43</text>
<text x="163.8" y="148.6">44</text>
<text x="67.9" y="153.6">1</text>
<text x="85.7" y="153.6">6</text>
<text x="163.8" y="151.1">45</text>
<text x="163.8" y="153.6">46</text>
<text x="67.9" y="156.2">2</text>
<text x="67.9" y="158.7">3</text>
<text x="85.7" y="158.7">4</text>
<text x="85.7" y="156.2">5</text>
<text x="107.9" y="161.3">61</text>
<text x="107.9" y="158.7">62</text>
<text x="107.9" y="156.2">63</text>
<text x="163.8" y="158.7">48</text>
<text x="163.8" y="161.3">52</text>
<text x="163.8" y="163.8">53</text>
<text x="163.8" y="166.3">54</text>
<text x="108.5" y="168.9">2</text>
<text x="163.8" y="168.9">55</text>
<text x="163.8" y="171.4">57</text>
<text x="163.8" y="174">58</text>
<text x="76.8" y="179">4</text>
<text x="89.5" y="179">3</text>
<text x="108.5" y="179">3</text>
<text x="163.8" y="176.5">59</text>
<text x="76.8" y="184.1">1</text>
<text x="89.5" y="184.1">2</text>
<text x="107.9" y="184.1">13</text>
<text x="163.8" y="184.1">36</text>
<text x="163.8" y="181.6">60</text>
<text x="124.4" y="190.5" transform="rotate(-90 124.4 190.5)">10</text>
<text x="127" y="189.9" transform="rotate(-90 127 189.9)">1</text>
<text x="129.5" y="189.9" transform="rotate(-90 129.5 189.9)">5</text>
<text x="132.1" y="190.5" transform="rotate(-90 132.1 190.5)">11</text>
<text x="134.6" y="190.5" transform="rotate(-90 134.6 190.5)">15</text>
<text x="137.1" y="190.5" transform="rotate(-90 137.1 190.5)">25</text>
<text x="139.7" y="190.5" transform="rotate(-90 139.7 190.5)">35</text>
<text x="142.2" y="190.5" transform="rotate(-90 142.2 190.5)">47</text>
<text x="144.8" y="190.5" transform="rotate(-90 144.8 190.5)">51</text>
</g>
<g font-size="1.3" fill="#725600">
<text x="91.6" y="40.3">BOOT_MODE0</text>
<text x="146.1" y="40.3">SD_D0</text>
<text x="91.6" y="42.9">BOOT_MODE1</text>
<text x="146.1" y="45.4">SD_D2</text>
<text x="146.1" y="42.9">SD_D1</text>
<text x="146.1" y="48">SD_D3</text>
<text x="144.6" y="53">SD_CMD</text>
<text x="145" y="50.5">SD_CLK</text>
<text x="209.5" y="63.2">SD_CD</text>
<text x="186.9" y="93.7">FPGA_TDI</text>
<text x="186.9" y="91.1">FPGA_TCK</text>
<text x="186.9" y="96.2">FPGA_TDO</text>
<text x="186.9" y="98.8">FPGA_TMS</text>
<text x="186.9" y="136.9">PS_RXD</text>
<text x="186.9" y="139.4">PS_TXD</text>
</g>
</svg>
